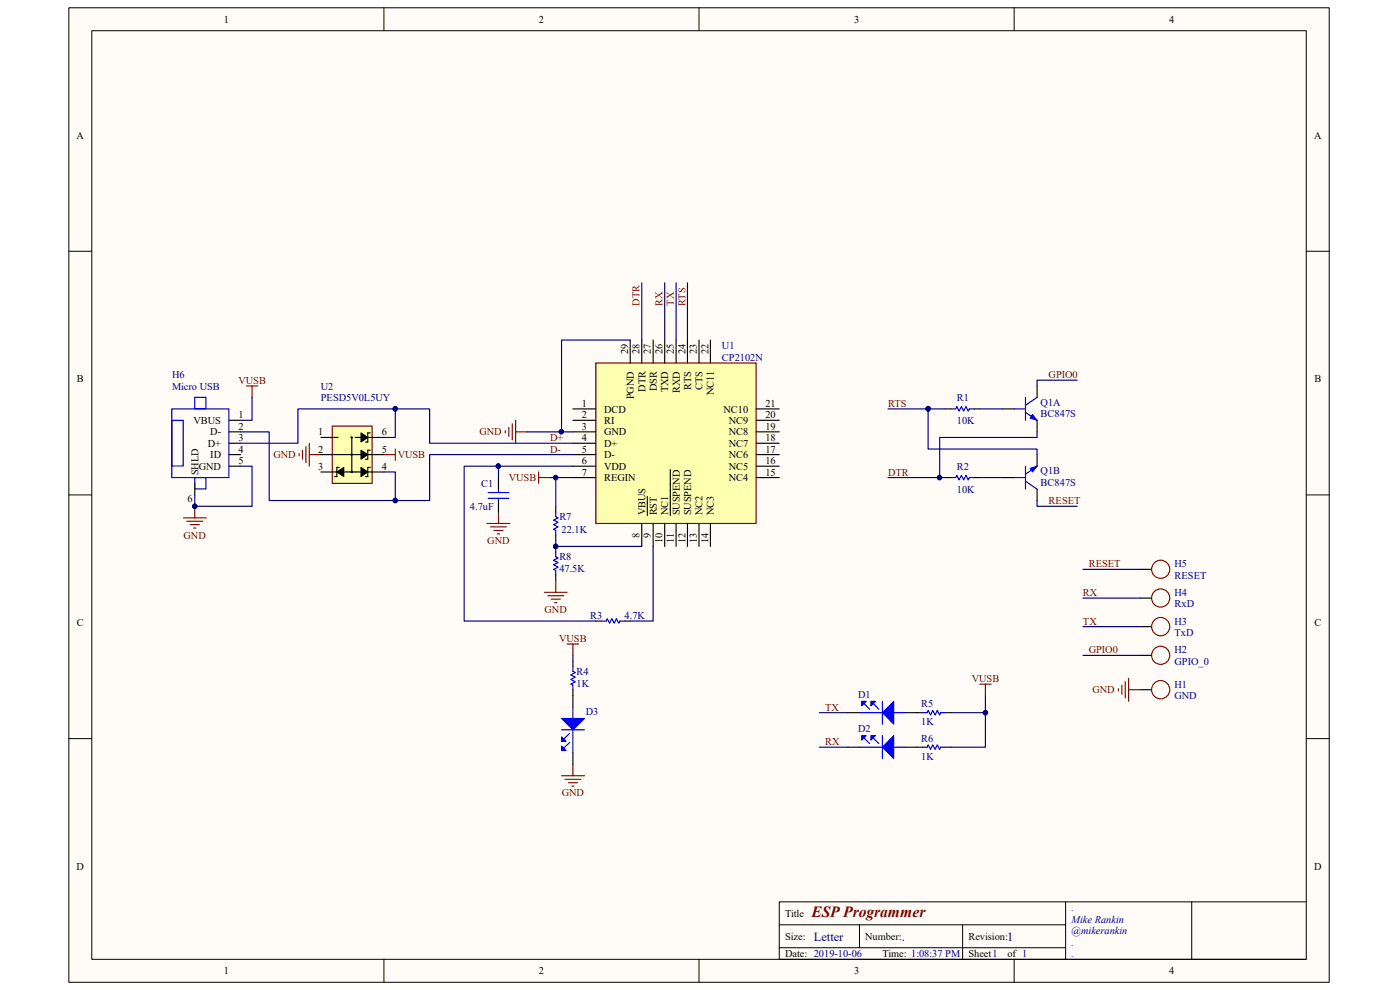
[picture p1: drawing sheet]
<svg xmlns="http://www.w3.org/2000/svg" width="297mm" height="210mm" viewBox="0 0 297 210" stroke-linecap="round" stroke-linejoin="round" font-family="sans-serif">
<path d="M14.6 1.7h267.4v206.7h-267.4z" fill="#fffcf8"/>
<path d="M14.6 1.7h267.4v206.7h-267.4z" fill="none" stroke="#000" stroke-width=".21"/>
<path d="M19.5 6.6h257.6v196.9h-257.6z" fill="#fffcf8"/>
<g fill="none" stroke="#000" stroke-width=".21">
<path d="M19.5 6.5h257.6v197h-257.6zM81.4 1.6v4.9M148.3 1.6v4.9M215.1 1.6v4.9M14.6 53.3h4.8M277.1 53.3h4.9M14.6 105h4.8M277.1 105h4.9M14.6 156.7h4.8M277.1 156.7h4.9M165.3 196.2h60.8M182.3 196.2v4.8"/>
<path d="M204.2 196.2v7.3M226.1 191.3v12.2M252.8 191.3h-87.5v12.2h111.8M277.1 191.3h-24.3v12.2M81.4 203.5v4.9M148.3 203.5v4.9M165.3 201h60.8M215.1 203.5v4.9"/>
</g>
<path d="M126.4 77h34v34h-34z" fill-rule="evenodd" fill="#ffffb0"/>
<path d="M126.4 77h34v34h-34zM38.9 109.9h4.9M39.6 110.6h3.4M40.3 111.3h2M41.1 112h.5M41.3 107.4v2.5" fill="none" stroke="#800000" stroke-width=".24"/>
<g fill="none" stroke="#000" stroke-width=".24">
<path d="M133.7 72.1v4.9M136.1 72.1v4.9M138.6 72.1v4.9M141 72.1v4.9M143.4 72.1v4.9M145.8 72.1v4.9M148.3 72.1v4.9M150.7 72.1v4.9M48.6 89.2h2.5M48.6 91.6h2.5M48.6 94h2.5M48.6 96.4h2.5"/>
<path d="M48.6 98.9h2.5M121.5 86.7h4.9M121.5 89.2h4.9M121.5 91.6h4.9M121.5 94h4.9M121.5 96.4h4.9M121.5 98.9h4.9M142.2 99.6v9.7M160.4 86.7h4.9M160.4 89.2h4.9M160.4 91.6h4.9M160.4 94h4.9"/>
<path d="M160.4 96.4h4.9M160.4 98.9h4.9M41.3 102.5v2.5M121.5 101.3h4.9M136.1 111v4.9M137.3 105.3v4M138.6 111v4.9M141 111v4.9M143.4 111v4.9M145.8 111v4.9M148.3 111v4.9M150.7 111v4.9"/>
<path d="M160.4 101.3h4.9"/>
</g>
<path d="M36.4 86.7h12.2v14.6h-12.2zM36.4 89.2h2.5v9.6h-2.5zM41.3 84.3h2.4v2.4h-2.4zM41.3 101.3h2.4v2.4h-2.4z" fill="none" stroke="#00f" stroke-width=".24"/>
<circle cx="41.3" cy="107.4" r=".46" fill="#000080"/>
<circle cx="41.3" cy="107.4" r=".46" fill="none" stroke="#000080" stroke-width=".21"/>
<path d="M52.3 81.9h2.4M53.5 81.9v2.4M63.5 96.2v.5M64.2 95.5v1.9M64.9 94.7v3.5M65.6 94v4.9M65.6 96.4h2.5M119.1 164.5h4.9M119.8 165.3h3.4M120.6 166h1.9M121.3 166.8h.5M121.5 162.1v2.4" fill="none" stroke="#800000" stroke-width=".24"/>
<path d="M121.5 140.3v1.1M121.5 146.3v1.2" fill="none" stroke="#000" stroke-width=".24"/>
<path d="M121.5 141.4v1l.5 .3-.9 .5 .9 .4-.9 .5 .9 .5-.9 .5 .4 .2v1" fill="none" stroke="#00f" stroke-width=".24"/>
<path d="M119.1 152.4h4.9l-2.5 2.4z" fill="#00f"/>
<path d="M119.1 152.4h4.9l-2.5 2.4z" fill="none" stroke="#00f" stroke-width=".21"/>
<path d="M119.1 156.3l1 1h-1z" fill="#00f"/>
<path d="M119.1 156.3l1 1h-1z" fill="none" stroke="#00f" stroke-width=".21"/>
<path d="M119.1 158.2l1 1h-1z" fill="#00f"/>
<path d="M119.1 158.2l1 1h-1z" fill="none" stroke="#00f" stroke-width=".21"/>
<path d="M201.8 86.7h.9l.3-.5 .5 1 .5-1 .4 1 .5-1 .5 1 .3-.5h.9M201.8 101.3h.9l.3-.5 .5 1 .5-1 .4 1 .5-1 .5 1 .3-.5h.9M119.1 154.8h4.9M120.8 155.6l-1.2 1.2M120.8 157.5l-1.2 1.2M121.5 150v2.4M121.5 154.8v4.9" fill="none" stroke="#00f" stroke-width=".24"/>
<path d="M200.5 86.7h1.3M206.6 86.7h1.3M200.5 101.3h1.3M206.6 101.3h1.3M121.5 147.5v2.5M121.5 159.7v2.4" fill="none" stroke="#000" stroke-width=".24"/>
<path d="M107.2 91.4v.4M107.9 90.6v2M108.7 89.9v3.4M109.4 89.2v4.8M109.4 91.6h2.4" fill="none" stroke="#800000" stroke-width=".24"/>
<path d="M187.2 151.2l2.4-2.4v4.8z" fill="#00f"/>
<path d="M189.6 148.8v4.8l-2.4-2.4z" fill="none" stroke="#00f" stroke-width=".21"/>
<path d="M184.7 148.8h1l-1 .9z" fill="#00f"/>
<path d="M184.7 148.8h1l-1 .9z" fill="none" stroke="#00f" stroke-width=".21"/>
<path d="M182.8 148.8h1l-1 .9z" fill="#00f"/>
<path d="M182.8 148.8h1l-1 .9z" fill="none" stroke="#00f" stroke-width=".21"/>
<path d="M182.3 151.2h4.9M183.3 149.2l1.2 1.3M185.3 149.2l1.1 1.3M187.2 148.8v4.8M189.6 151.2h2.4" fill="none" stroke="#00f" stroke-width=".24"/>
<path d="M179.9 151.2h2.4M192 151.2h2.5" fill="none" stroke="#000" stroke-width=".24"/>
<path d="M189.6 156v4.9l-2.4-2.4z" fill="#00f"/>
<path d="M189.6 156v4.9l-2.4-2.4z" fill="none" stroke="#00f" stroke-width=".21"/>
<path d="M184.7 156h1l-1 1z" fill="#00f"/>
<path d="M184.7 156h1l-1 1z" fill="none" stroke="#00f" stroke-width=".21"/>
<path d="M182.8 156h1l-1 1z" fill="#00f"/>
<path d="M182.8 156h1l-1 1z" fill="none" stroke="#00f" stroke-width=".21"/>
<path d="M182.3 158.5h4.9M183.3 156.5l1.2 1.2M185.3 156.5l1.1 1.2M187.2 156v4.9M189.6 158.5h2.4M195.7 151.2h1l.2-.5 .5 1 .5-1 .5 1 .4-1 .5 1 .3-.5h.9M195.7 158.5h1l.2-.5 .5 1 .5-1 .5 1 .4-1 .5 1 .3-.5h.9" fill="none" stroke="#00f" stroke-width=".24"/>
<path d="M72 91.8h-.5v2h-.5M72.9 92.8h2.5M179.9 158.5h2.4M192 158.5h3.7M194.5 151.2h1.2M200.5 158.5h1.3M200.5 151.2h1.3" fill="none" stroke="#000" stroke-width=".24"/>
<path d="M71.5 92.8l1.4-1v2z" fill="#000"/>
<path d="M71.5 92.8l1.4-1v2z" fill="none" stroke="#000" stroke-width=".21"/>
<path d="M70.5 90.4h8.5v12.1h-8.5z" fill-rule="evenodd" fill="#ffffb0"/>
<path d="M70.5 90.4h8.5v12.1h-8.5z" fill="none" stroke="#800000" stroke-width=".24"/>
<g fill="none" stroke="#000" stroke-width=".24">
<path d="M68.1 92.8h3.6M68.1 96.4h8.5M72 99.1h-.5v2h-.5M74.5 92.7h.2v.2h-.2zM74.5 100h.2v.2h-.2zM74.6 92.8v7.3M74.7 96.4l-.1-.1-.1 .1 .2 .1M75.4 92.8h1.2M77.8 92.8h3.6M77.8 96.4h3.6M78.5 99.1h-.5v2h-.4M78.5 91.8h-.5v2h-.4"/>
<path d="M78.5 95.5h-.5v1.9h-.4M68.1 100.1h3.6M72.9 100.1h3.7M77.8 100.1h3.6"/>
</g>
<path d="M76.6 91.8l1.4 1-1.4 1zM76.6 95.5l1.4 .9-1.4 1zM71.5 100.1l1.4-1v2zM76.6 99.1l1.4 1-1.4 1z" fill="#000"/>
<path d="M76.6 91.8l1.4 1-1.4 1zM76.6 95.5l1.4 .9-1.4 1zM76.6 99.1l1.4 1-1.4 1zM71.5 100.1l1.4-1v2z" fill="none" stroke="#000" stroke-width=".21"/>
<path d="M215.1 86.7h2.5M217.6 87.5l2.4 1.7M217.6 84.3v4.9M220 84.3l-2.4 1.7" fill="none" stroke="#00f" stroke-width=".24"/>
<path d="M219 87.9l1 1.3-1.5-.5z" fill="#00f"/>
<path d="M219 87.9l1 1.3-1.5-.5z" fill="none" stroke="#00f" stroke-width=".21"/>
<path d="M212.7 86.7h2.4M220 81.9v2.4M220 89.2v2.4" fill="none" stroke="#000" stroke-width=".24"/>
<path d="M217.6 98.9v4.9M220 98.9l-2.4 1.7M215.1 101.3h2.5M217.6 102.1l2.4 1.7" fill="none" stroke="#00f" stroke-width=".24"/>
<path d="M218.5 99.4l1.5-.5-1 1.2z" fill="#00f"/>
<path d="M218.5 99.4l1.5-.5-1 1.2z" fill="none" stroke="#00f" stroke-width=".21"/>
<g fill="none" stroke="#000" stroke-width=".24">
<path d="M220 96.4v2.5M105.7 101.3v2.5M105.7 106.2v2.4M117.9 107.4v1.2M117.9 113.5v1.2M117.9 115.9v1.2M212.7 101.3h2.4M220 103.8v2.4M117.9 122v1.2M126.4 131.7h1.2M132.5 131.7h1.2M241.9 126.9h2.4"/>
<path d="M241.9 132.9h2.4M241.9 120.8h2.4M241.9 139h2.4M241.9 146.3h2.4"/>
</g>
<g fill="none" stroke="#800000" stroke-width=".24">
<path d="M81.4 96.4h2.5M83.9 95.2v2.5M103.3 111h4.9M104.1 111.8h3.3M104.8 112.5h1.9M105.5 113.2h.5M105.7 108.6v2.4M114.3 100.1v2.4M114.3 101.3h2.4M237.3 146.1v.5M238 145.3v2M238.7 144.6v3.4"/>
<path d="M239.4 143.9v4.9M239.4 146.3h2.5"/>
<circle cx="246.2" cy="132.9" r="1.94"/>
<circle cx="246.2" cy="126.9" r="1.93"/>
<circle cx="246.2" cy="139" r="1.93"/>
<circle cx="246.2" cy="120.8" r="1.93"/>
<circle cx="246.2" cy="146.3" r="1.94"/>
</g>
<path d="M103.5 104.5h4.4M103.5 105.7h4.4M105.7 103.8v.7M105.7 105.7v.5M117.9 108.6v1l.5 .3-1 .4 1 .5-1 .5 1 .5-1 .5 .5 .2v1M127.6 131.7h1l.2-.5 .5 1 .5-1 .5 1 .5-1 .5 1 .2-.5h1" fill="none" stroke="#00f" stroke-width=".24"/>
<circle cx="117.9" cy="115.9" r=".46" fill="#000080"/>
<circle cx="117.9" cy="115.9" r=".46" fill="none" stroke="#000080" stroke-width=".21"/>
<path d="M117.9 117.1v1l.5 .3-1 .4 1 .5-1 .5 1 .5-1 .5 .5 .2v1" fill="none" stroke="#00f" stroke-width=".24"/>
<circle cx="117.9" cy="115.9" r=".46" fill="#000080"/>
<circle cx="117.9" cy="115.9" r=".46" fill="none" stroke="#000080" stroke-width=".21"/>
<path d="M115.5 125.6h4.8M116.2 126.4h3.4M116.9 127.1h2M117.6 127.8h.6M117.9 123.2v2.4" fill="none" stroke="#800000" stroke-width=".24"/>
<path d="M51.1 98.9h2.4v8.5h-12.2v-2.4M53.5 84.3v4.9h-2.4" fill="none" stroke="#000080" stroke-width=".24"/>
<circle cx="41.3" cy="107.4" r=".46" fill="#000080"/>
<circle cx="41.3" cy="107.4" r=".46" fill="none" stroke="#000080" stroke-width=".21"/>
<path d="M196.9 86.7h3.6M207.9 86.7h4.8M207.9 101.3h4.8" fill="none" stroke="#000080" stroke-width=".24"/>
<circle cx="196.9" cy="86.7" r=".48" fill="#000080"/>
<circle cx="196.9" cy="86.7" r=".48" fill="none" stroke="#000080" stroke-width=".21"/>
<path d="M188.4 86.7h8.5v8.5h23.1v1.2" fill="none" stroke="#000080" stroke-width=".24"/>
<circle cx="196.9" cy="86.7" r=".48" fill="#000080"/>
<circle cx="196.9" cy="86.7" r=".48" fill="none" stroke="#000080" stroke-width=".21"/>
<path d="M220 91.6v1.2h-20.7v8.5" fill="none" stroke="#000080" stroke-width=".24"/>
<circle cx="199.3" cy="101.3" r=".46" fill="#000080"/>
<circle cx="199.3" cy="101.3" r=".46" fill="none" stroke="#000080" stroke-width=".21"/>
<path d="M228.5 80.6h-8.5v1.3M188.4 101.3h12.1M220 106.2v1.2h8.5" fill="none" stroke="#000080" stroke-width=".24"/>
<circle cx="199.3" cy="101.3" r=".46" fill="#000080"/>
<circle cx="199.3" cy="101.3" r=".46" fill="none" stroke="#000080" stroke-width=".21"/>
<path d="M136.1 60v12.1M141 60v12.1M143.4 60v12.1M145.8 60v12.1M133.7 72.1h-14.6v19.5" fill="none" stroke="#000080" stroke-width=".24"/>
<circle cx="119.1" cy="91.6" r=".46" fill="#000080"/>
<circle cx="119.1" cy="91.6" r=".46" fill="none" stroke="#000080" stroke-width=".21"/>
<path d="M111.8 91.6h9.7" fill="none" stroke="#000080" stroke-width=".24"/>
<circle cx="119.1" cy="91.6" r=".46" fill="#000080"/>
<circle cx="119.1" cy="91.6" r=".46" fill="none" stroke="#000080" stroke-width=".21"/>
<path d="M173.8 158.5h6.1M173.8 151.2h6.1M209 147.5v3.7h-7.2" fill="none" stroke="#000080" stroke-width=".24"/>
<circle cx="209" cy="151.2" r=".46" fill="#000080"/>
<circle cx="209" cy="151.2" r=".46" fill="none" stroke="#000080" stroke-width=".21"/>
<path d="M209 151.2v7.3h-7.2" fill="none" stroke="#000080" stroke-width=".24"/>
<circle cx="209" cy="151.2" r=".46" fill="#000080"/>
<circle cx="209" cy="151.2" r=".46" fill="none" stroke="#000080" stroke-width=".21"/>
<path d="M83.9 86.7v6.1h-2.5" fill="none" stroke="#000080" stroke-width=".24"/>
<circle cx="83.8" cy="86.7" r=".47" fill="#000080"/>
<circle cx="83.8" cy="86.7" r=".47" fill="none" stroke="#000080" stroke-width=".21"/>
<path d="M81.4 100.1h2.5v6.1" fill="none" stroke="#000080" stroke-width=".24"/>
<circle cx="83.8" cy="106.2" r=".46" fill="#000080"/>
<circle cx="83.8" cy="106.2" r=".46" fill="none" stroke="#000080" stroke-width=".21"/>
<path d="M51.1 91.6h6v14.6h34v-9.8h30.4" fill="none" stroke="#000080" stroke-width=".24"/>
<circle cx="83.8" cy="106.2" r=".46" fill="#000080"/>
<circle cx="83.8" cy="106.2" r=".46" fill="none" stroke="#000080" stroke-width=".21"/>
<path d="M51.1 94h12.1v-7.3h27.9v7.3h30.4" fill="none" stroke="#000080" stroke-width=".24"/>
<circle cx="83.8" cy="86.7" r=".47" fill="#000080"/>
<circle cx="83.8" cy="86.7" r=".47" fill="none" stroke="#000080" stroke-width=".21"/>
<path d="M117.9 114.7v1.2h18.2M138.6 115.9v15.8h-4.9M229.7 120.8h12.2M229.7 126.9h12.2M229.7 132.9h12.2M229.7 139h12.2" fill="none" stroke="#000080" stroke-width=".24"/>
<circle cx="117.9" cy="115.9" r=".46" fill="#000080"/>
<circle cx="117.9" cy="115.9" r=".46" fill="none" stroke="#000080" stroke-width=".21"/>
<path d="M116.7 101.3h4.8" fill="none" stroke="#000080" stroke-width=".24"/>
<circle cx="117.9" cy="101.3" r=".46" fill="#000080"/>
<circle cx="117.9" cy="101.3" r=".46" fill="none" stroke="#000080" stroke-width=".21"/>
<path d="M117.9 101.3v6.1" fill="none" stroke="#000080" stroke-width=".24"/>
<circle cx="117.9" cy="101.3" r=".46" fill="#000080"/>
<circle cx="117.9" cy="101.3" r=".46" fill="none" stroke="#000080" stroke-width=".21"/>
<path d="M121.5 98.9h-23v32.8h27.9" fill="none" stroke="#000080" stroke-width=".24"/>
<circle cx="105.7" cy="98.9" r=".47" fill="#000080"/>
<circle cx="105.7" cy="98.9" r=".47" fill="none" stroke="#000080" stroke-width=".21"/>
<path d="M105.7 98.9v2.4" fill="none" stroke="#000080" stroke-width=".24"/>
<circle cx="105.7" cy="98.9" r=".47" fill="#000080"/>
<circle cx="105.7" cy="98.9" r=".47" fill="none" stroke="#000080" stroke-width=".21"/>
<path d="M120.3 136.6h2.5M121.5 136.6v2.4M207.9 145.1h2.4M209 145.1v2.4" fill="none" stroke="#800000" stroke-width=".24"/>
<path d="M121.5 139v1.3" fill="none" stroke="#000080" stroke-width=".24"/>
<text font-size="3.3" fill="#800000" x="172.1" y="194.5">ESP Programmer</text>
<g font-size="2.6" fill="#000080">
<text x="172.6" y="199.5">Letter</text>
<text x="191.3" y="199.5">.</text>
<text x="213.7" y="199.5">1</text>
</g>
<g font-size="2.2">
<text x="47.5" y="4.8">1</text>
<text x="114.3" y="4.8">2</text>
<text x="181.2" y="4.8">3</text>
<text x="248" y="4.8">4</text>
<text x="16.3" y="29.4">A</text>
<text x="278.8" y="29.4">A</text>
<text x="133.3" y="75.1" transform="rotate(-90 133.3 75.1)">29</text>
<text x="135.7" y="75.1" transform="rotate(-90 135.7 75.1)">28</text>
<text x="138.1" y="75.1" transform="rotate(-90 138.1 75.1)">27</text>
<text x="140.5" y="75.1" transform="rotate(-90 140.5 75.1)">26</text>
<text x="143" y="75.1" transform="rotate(-90 143 75.1)">25</text>
<text x="145.4" y="75.1" transform="rotate(-90 145.4 75.1)">24</text>
<text x="147.8" y="75.1" transform="rotate(-90 147.8 75.1)">23</text>
<text x="150.3" y="75.1" transform="rotate(-90 150.3 75.1)">22</text>
<text x="16.3" y="81.1">B</text>
<text x="136.9" y="83.1" transform="rotate(-90 136.9 83.1)">DTR</text>
<text x="139.3" y="83" transform="rotate(-90 139.3 83)">DSR</text>
<text x="141.8" y="83.2" transform="rotate(-90 141.8 83.2)">TXD</text>
<text x="144.2" y="83.4" transform="rotate(-90 144.2 83.4)">RXD</text>
<text x="146.6" y="82.6" transform="rotate(-90 146.6 82.6)">RTS</text>
<text x="149.1" y="82.8" transform="rotate(-90 149.1 82.8)">CTS</text>
<text x="151.5" y="83.9" transform="rotate(-90 151.5 83.9)">NC11</text>
<text x="278.8" y="81.1">B</text>
<text x="41.1" y="89.9">VBUS</text>
<text x="50.6" y="88.7">1</text>
<text x="123.4" y="86.3">1</text>
<text x="123.4" y="88.7">2</text>
<text x="128.1" y="87.5">DCD</text>
<text x="128.1" y="89.9">RI</text>
<text x="134.5" y="84.7" transform="rotate(-90 134.5 84.7)">PGND</text>
<text x="153.5" y="87.5">NC10</text>
<text x="154.6" y="89.9">NC9</text>
<text x="162.4" y="88.7">20</text>
<text x="162.4" y="86.3">21</text>
<text x="44.1" y="94.8">D+</text>
<text x="44.6" y="92.4">D-</text>
<text x="50.6" y="91.1">2</text>
<text x="50.6" y="93.6">3</text>
<text x="67.5" y="92.4">1</text>
<text x="81" y="92.4">6</text>
<text x="123.4" y="91.1">3</text>
<text x="123.4" y="93.6">4</text>
<text x="128.1" y="92.4">GND</text>
<text x="128.1" y="94.8">D+</text>
<text x="154.6" y="94.8">NC7</text>
<text x="154.6" y="92.4">NC8</text>
<text x="162.4" y="93.6">18</text>
<text x="162.4" y="91.1">19</text>
<text x="42.1" y="100.8" transform="rotate(-90 42.1 100.8)">SHLD</text>
<text x="42.2" y="99.7">GND</text>
<text x="44.6" y="97.2">ID</text>
<text x="50.6" y="98.4">5</text>
<text x="50.6" y="96">4</text>
<text x="67.5" y="96">2</text>
<text x="67.5" y="99.7">3</text>
<text x="81" y="96">5</text>
<text x="81" y="99.7">4</text>
<text x="123.4" y="96">5</text>
<text x="123.4" y="98.4">6</text>
<text x="123.4" y="100.9">7</text>
<text x="128.1" y="97.2">D-</text>
<text x="128.1" y="99.7">VDD</text>
<text x="154.6" y="99.7">NC5</text>
<text x="154.6" y="97.2">NC6</text>
<text x="162.4" y="100.9">15</text>
<text x="162.4" y="98.4">16</text>
<text x="162.4" y="96">17</text>
<text x="39.8" y="106.5">6</text>
<text x="128.1" y="102.1">REGIN</text>
<text x="154.6" y="102.1">NC4</text>
<text x="136.9" y="109.3" transform="rotate(-90 136.9 109.3)">VBUS</text>
<text x="139.3" y="109.3" transform="rotate(-90 139.3 109.3)">RST</text>
<text x="141.8" y="109.3" transform="rotate(-90 141.8 109.3)">NC1</text>
<text x="144.2" y="109.3" transform="rotate(-90 144.2 109.3)">SUSPEND</text>
<text x="146.6" y="109.3" transform="rotate(-90 146.6 109.3)">SUSPEND</text>
<text x="149.1" y="109.3" transform="rotate(-90 149.1 109.3)">NC2</text>
<text x="151.5" y="109.3" transform="rotate(-90 151.5 109.3)">NC3</text>
<text x="135.7" y="114.1" transform="rotate(-90 135.7 114.1)">8</text>
<text x="138.1" y="114.1" transform="rotate(-90 138.1 114.1)">9</text>
<text x="140.5" y="115.2" transform="rotate(-90 140.5 115.2)">10</text>
<text x="143" y="115.1" transform="rotate(-90 143 115.1)">11</text>
<text x="145.4" y="115.2" transform="rotate(-90 145.4 115.2)">12</text>
<text x="147.8" y="115.2" transform="rotate(-90 147.8 115.2)">13</text>
<text x="150.3" y="115.2" transform="rotate(-90 150.3 115.2)">14</text>
<text x="16.3" y="132.8">C</text>
<text x="278.8" y="132.8">C</text>
<text x="16.3" y="184.5">D</text>
<text x="278.8" y="184.5">D</text>
<text x="166.5" y="194.5">Title</text>
<text x="166.5" y="199.4">Size:</text>
<text x="166.5" y="203">Date: 2019-10-06</text>
<text x="183.6" y="199.4">Number:</text>
<text x="187.2" y="203">Time: 1:08:37 PM</text>
<text x="205.4" y="199.4">Revision:</text>
<text x="205.4" y="203">Sheet1</text>
<text x="213.7" y="203">of 1</text>
<text x="47.5" y="206.7">1</text>
<text x="114.3" y="206.7">2</text>
<text x="181.2" y="206.7">3</text>
<text x="248" y="206.7">4</text>
</g>
<g font-size="2.2" fill="#800000">
<text x="135.7" y="64.9" transform="rotate(-90 135.7 64.9)">DTR</text>
<text x="140.5" y="64.9" transform="rotate(-90 140.5 64.9)">RX</text>
<text x="143" y="64.9" transform="rotate(-90 143 64.9)">TX</text>
<text x="145.4" y="64.9" transform="rotate(-90 145.4 64.9)">RTS</text>
<text x="50.6" y="81.4">VUSB</text>
<text x="222.5" y="80.2">GPIO0</text>
<text x="188.4" y="86.3">RTS</text>
<text x="101.7" y="92.4">GND</text>
<text x="116.7" y="93.6">D+</text>
<text x="58" y="97.2">GND</text>
<text x="84.4" y="97.2">VUSB</text>
<text x="116.7" y="96">D-</text>
<text x="188.4" y="100.9">DTR</text>
<text x="107.9" y="102.1">VUSB</text>
<text x="222.5" y="106.9">RESET</text>
<text x="38.9" y="114.3">GND</text>
<text x="103.4" y="115.4">GND</text>
<text x="231" y="120.3">RESET</text>
<text x="115.5" y="130">GND</text>
<text x="229.7" y="126.4">RX</text>
<text x="118.6" y="136.1">VUSB</text>
<text x="229.7" y="132.5">TX</text>
<text x="231" y="138.6">GPIO0</text>
<text x="206.2" y="144.7">VUSB</text>
<text x="231.8" y="147.1">GND</text>
<text x="175" y="150.7">TX</text>
<text x="175" y="158">RX</text>
<text x="119.2" y="169">GND</text>
</g>
<g font-size="2.2" fill="#000080">
<text x="153.2" y="76.5">CP2102N</text>
<text x="153.2" y="74.1">U1</text>
<text x="36.5" y="82.6">Micro USB</text>
<text x="36.5" y="80.2">H6</text>
<text x="68.1" y="82.6">U2</text>
<text x="68.1" y="85">PESD5V0L5UY</text>
<text x="203" y="89.9">10K</text>
<text x="203" y="85">R1</text>
<text x="220.8" y="88.5">BC847S</text>
<text x="220.8" y="86">Q1A</text>
<text x="203" y="99.7">R2</text>
<text x="220.8" y="100.6">Q1B</text>
<text x="102.1" y="103.3">C1</text>
<text x="203" y="104.5">10K</text>
<text x="220.8" y="103">BC847S</text>
<text x="99.7" y="108.2">4.7uF</text>
<text x="118.7" y="110.4">R7</text>
<text x="119.1" y="113">22.1K</text>
<text x="118.7" y="118.9">R8</text>
<text x="118.7" y="121.3">47.5K</text>
<text x="249.2" y="120.3">H5</text>
<text x="249.2" y="122.8">RESET</text>
<text x="125.2" y="131.3">R3</text>
<text x="132.5" y="131.3">4.7K</text>
<text x="249.2" y="126.4">H4</text>
<text x="249.2" y="128.8">RxD</text>
<text x="249.2" y="132.5">H3</text>
<text x="249.2" y="134.9">TxD</text>
<text x="122.3" y="143.2">R4</text>
<text x="249.2" y="138.6">H2</text>
<text x="249.2" y="141">GPIO_0</text>
<text x="122.3" y="145.6">1K</text>
<text x="182.1" y="148">D1</text>
<text x="195.5" y="150">R5</text>
<text x="249.2" y="145.9">H1</text>
<text x="249.2" y="148.3">GND</text>
<text x="124.2" y="151.7">D3</text>
<text x="182.1" y="155.4">D2</text>
<text x="195.5" y="153.9">1K</text>
<text x="195.5" y="161.2">1K</text>
<text x="195.5" y="157.3">R6</text>
<text x="227.3" y="195.7">Mike Rankin</text>
<text x="227.3" y="193.3">.</text>
<text x="227.3" y="198.2">@mikerankin</text>
<text x="227.3" y="200.6">.</text>
<text x="227.3" y="203">.</text>
</g>
</svg>
